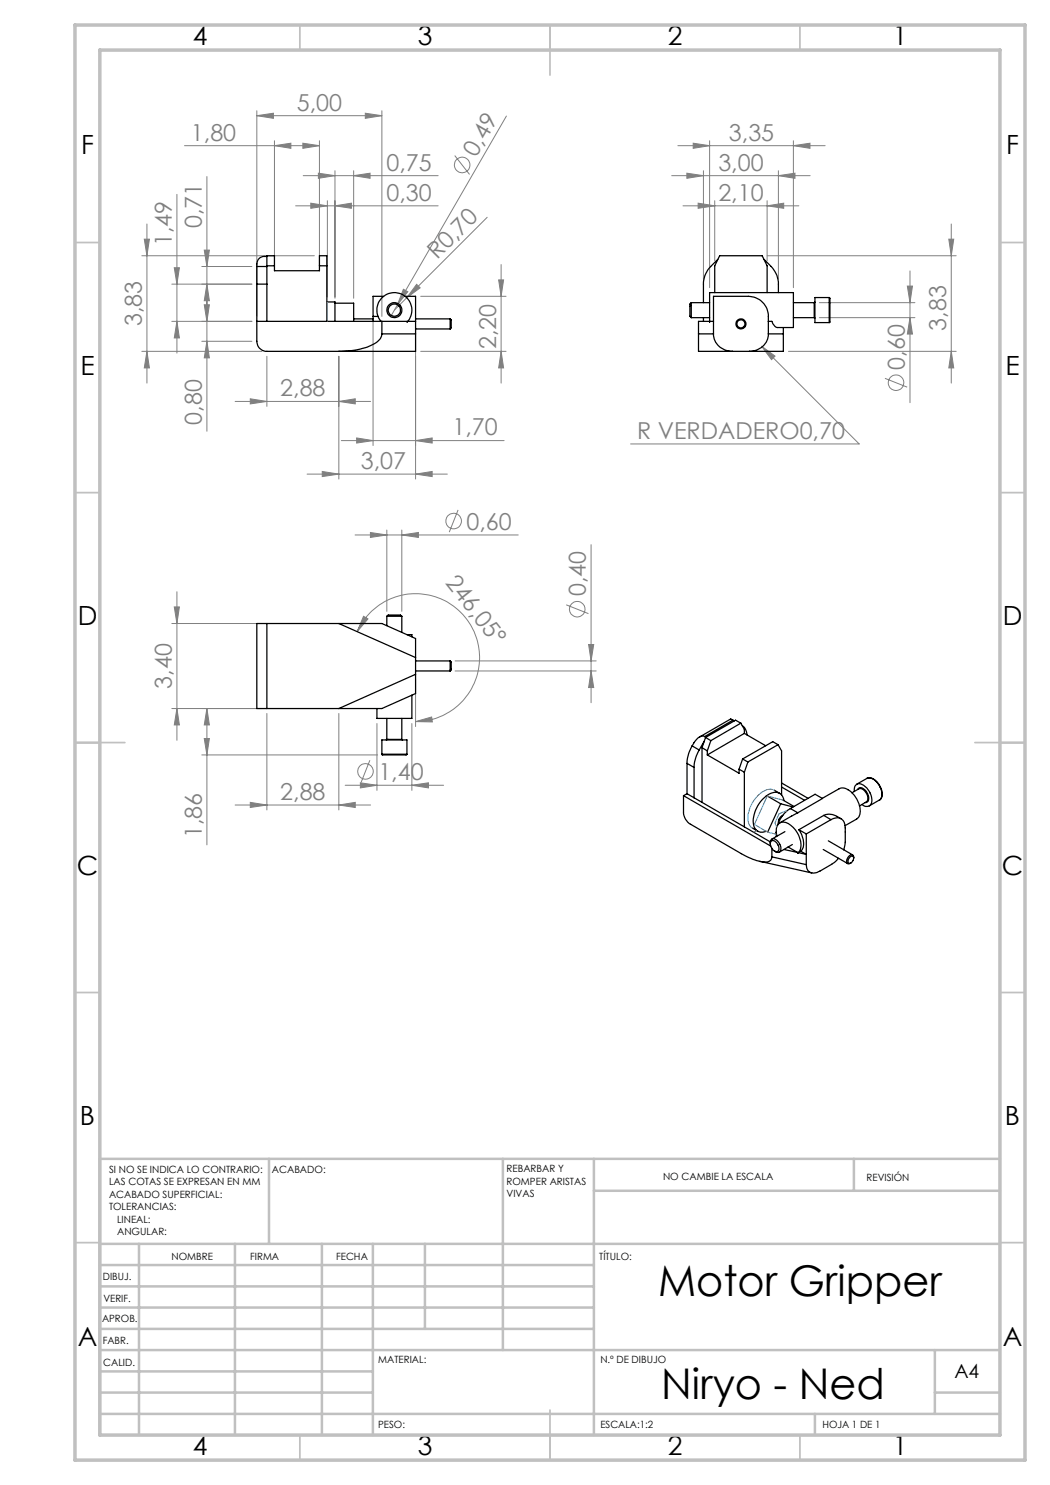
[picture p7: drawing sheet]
<svg xmlns="http://www.w3.org/2000/svg" width="210mm" height="297mm" viewBox="0 0 210 297" stroke-linecap="round" stroke-linejoin="round" font-family="sans-serif">
<g fill="none" stroke="#808080" stroke-width=".2">
<path d="M35.4 38.9v31.7M36.9 29.1h27M41.4 35.3v51M51.4 23.1l3.3-.5v1.1zM51.4 22.2v41.1M51.4 23.1h25M54.9 29.1l3.3-.5v1.1zM54.9 28.1v25.1M60.6 28.6l3.3 .5-3.3 .6zM60.6 35.1h27M63.7 34.6l3.3 .5-3.3 .6zM63.9 28.1v25.1"/>
<path d="M67 34.1v25.6M70.7 35.1l3.3-.5v1.1zM70.7 34.1v25.6M73.1 22.6l3.3 .5-3.3 .6zM76.4 22.2v41.1M90.9 31.1l3 3.8M101.3 23.2l-21.8 37.8M134.3 35.1h27.7M135.6 29.1h29.4M137.4 34.6l3.3 .5-3.3 .6zM138.6 28.6l3.3 .5-3.3 .6zM140.7 34.1v21.7"/>
<path d="M141.9 28.1v29.4M155.7 35.1l3.3-.5v1.1zM155.7 34.1v21.7M158.7 29.1l3.3-.5v1.1zM158.7 28.1v29.4M28.4 51.1h34.5M28.9 47.8h1l-.5 3.3zM29.4 44.8v31.8M34.4 56.8h16M34.9 53.5h1l-.5 3.3zM40.4 53.3h10M40.9 50h1l-.5 3.3z"/>
<path d="M41.4 56.8l.5 3.3h-1zM59.1 41.2h28.5M62.2 40.6l3.3 .6-3.3 .5zM65.5 40.1v19.3M67 41.2l3.3-.6v1.1zM80.7 57.9l.9 .4-2.1 2.7zM83.3 56.9l.7 .7-2.6 1.9zM84.1 59.3h17.1M97.4 43.5l-18.5 18.5M99.7 56h1l-.5 3.3zM100.2 52.9v23.7M136.6 41.2h23.2"/>
<path d="M139.6 40.6l3.3 .6-3.3 .5zM142.9 40.1v12M153.4 51.1h37.8M153.4 41.2l3.3-.6v1.1zM153.4 40.1v12M181.5 57.2h1l-.5 3.3zM182 54.2v26.3M189.8 47.8h.9l-.4 3.3zM190.3 44.8v31.8M28.4 70.3h24M29.4 70.3l.5 3.3h-1zM34.4 64.3h16"/>
<path d="M35.4 64.3l.5 3.3h-1zM40.4 68.3h10M40.9 61h1l-.5 3.3zM41.4 68.3l.5 3.3h-1zM50.1 79.8l3.3 .5-3.3 .5zM53.4 71.3v10M67.8 71.3v24.5M74.6 64.3v24.8M79.5 61l-1.2 2.1M83.1 65.3v30.5M84.1 70.3h17.1M100.2 70.3l.5 3.3h-1z"/>
<path d="M152.3 69.2l2.7 2-.7 .7zM152.3 69.2l19.5 19.6h-45.7M157.7 70.3h33.5M163.9 63.5h19.1M163.9 60.5h19.1M177 75.7l4.4 1.7M182 63.5l.5 3.3h-1zM190.3 70.3l.4 3.3h-.9zM47 80.3h27.1M61.4 94.8h28.1M64.5 94.3l3.3 .5-3.3 .5zM67.8 80.3l3.2-.5v1z"/>
<path d="M68.3 88.1h32.5M71.3 87.6l3.3 .5-3.3 .5zM83.1 88.1l3.3-.5v1zM83.1 94.8l3.3-.5v1zM35.4 118.4v29.7M71 107h32.6M74.1 106.5l3.3 .5-3.3 .5zM77.4 106v16.3M80.4 107l3.3-.5v1zM80.4 106v16.3M91.6 102l-1.7 4.4M118.2 108.9v31.6"/>
<path d="M34.4 124.7h18M34.9 121.4h1l-.5 3.3zM71.4 126.3a12.8 12.8 0 0 1 22.4-1.7 12.8 12.8 0 0 1-10.7 19.7M72.7 123.3l.9 .5-2.2 2.5zM83.1 135.9v9.4M91 134.2h28.2M91 132.2h28.2M113.2 121l4.5 1.7M117.7 128.9h1l-.5 3.3zM118.2 134.2l.5 3.3h-1zM35.4 141.7l.5 3.3h-1zM40.4 151h35.1"/>
<path d="M40.9 147.7h1l-.5 3.3zM41.4 141.7l.5 3.3h-1zM41.4 141.7v27.3M53.4 142.7v19.3M66.7 141.7h-32.3M67.8 142.7v19.3M69 157.1h19.7M72.1 156.6l3.3 .5-3.3 .5zM74 152l-1.8 4.5M75.4 144.7v13.4M82.4 157.1l3.3-.5v1zM82.4 144.7v13.4"/>
<path d="M83.1 144.3l3.2-.9 .2 1zM47 161h27.1M50.1 160.5l3.3 .5-3.3 .5zM67.8 161l3.2-.5v1z"/>
<circle cx="92.4" cy="33" r="1.55"/>
<circle cx="179.2" cy="76.5" r="1.55"/>
<circle cx="90.7" cy="104.2" r="1.56"/>
<circle cx="115.5" cy="121.8" r="1.55"/>
<circle cx="73.1" cy="154.3" r="1.56"/>
</g>
<g fill="none" stroke="#c0c0c0" stroke-width=".35">
<path d="M60 5v5M110 5v10M160 5v5M15 48.5h5M200 48.5h5M15 98.5h5M200 98.5h5M15 148.5h10M195 148.5h10M15 198.5h5M200 198.5h5M15 248.5h5"/>
<path d="M200 248.5h5M60 287v5M110 282v10M160 287v5"/>
</g>
<g fill="none" stroke="#c0c0c0" stroke-width=".5">
<path d="M53.8 231.8v17M100.6 231.8v38.2M118.8 231.8v55.2M118.8 238.2h81.2M170.8 231.8v6.4M200 231.8h-180v55.2M20 248.8h180M20 257.3h98.8M20 253h98.8M27.8 248.8v38.2M47 248.8v38.2M64.4 248.8v38.2"/>
<path d="M74.6 248.8v38.2M85 248.8v17M20 265.8h98.8M20 261.5h98.8M20 278.5h54.6M20 274.3h54.6M20 270h180M187 278.5h13M187 270v12.8M20 282.8h180M163 282.8v4.2"/>
</g>
<path d="M15 5h190v287h-190zM20 10h180v277h-180z" fill="none" stroke="#c0c0c0" stroke-width=".7"/>
<g fill="#808080">
<path d="M83.3 56.9l.7 .7-2.6 1.9z"/>
<path d="M80.7 57.9l.9 .4-2.1 2.7z"/>
<path d="M72.7 123.3l.9 .5-2.2 2.5zM83.1 144.3l3.2-.9 .2 1z"/>
<path d="M60.6 28.6l3.3 .5-3.3 .6zM54.9 29.1l3.3-.5v1.1zM70.7 35.1l3.3-.5v1.1zM63.7 34.6l3.3 .5-3.3 .6zM67 41.2l3.3-.6v1.1zM62.2 40.6l3.3 .6-3.3 .5zM67.8 80.3l3.2-.5v1zM50.1 79.8l3.3 .5-3.3 .5zM83.1 94.8l3.3-.5v1zM64.5 94.3l3.3 .5-3.3 .5zM158.7 29.1l3.3-.5v1.1zM138.6 28.6l3.3 .5-3.3 .6zM82.4 157.1l3.3-.5v1zM72.1 156.6l3.3 .5-3.3 .5z"/>
<path d="M71.3 87.6l3.3 .5-3.3 .5zM83.1 88.1l3.3-.5v1zM51.4 23.1l3.3-.5v1.1zM73.1 22.6l3.3 .5-3.3 .6zM152.3 69.2l2 2.7 .7-.7z"/>
<path d="M50.1 160.5l3.3 .5-3.3 .5zM67.8 161l3.2-.5v1z"/>
<path d="M139.6 40.6l3.3 .6-3.3 .5zM153.4 41.2l3.3-.6v1.1z"/>
<path d="M137.4 34.6l3.3 .5-3.3 .6zM155.7 35.1l3.3-.5v1.1z"/>
<path d="M80.4 107l3.3-.5v1zM74.1 106.5l3.3 .5-3.3 .5z"/>
<path d="M40.9 147.7h1l-.5 3.3zM41.4 141.7l.5 3.3h-1z"/>
<path d="M29.4 70.3l.5 3.3h-1zM28.9 47.8h1l-.5 3.3zM100.2 70.3l.5 3.3h-1zM99.7 56h1l-.5 3.3zM41.4 68.3l.5 3.3h-1zM40.9 61h1l-.5 3.3zM41.4 56.8l.5 3.3h-1zM40.9 50h1l-.5 3.3zM118.2 134.2l.5 3.3h-1zM117.7 128.9h1l-.5 3.3z"/>
<path d="M182 63.5l.5 3.3h-1zM181.5 57.2h1l-.5 3.3z"/>
<path d="M34.9 53.5h1l-.5 3.3zM35.4 64.3l.5 3.3h-1zM189.8 47.8h.9l-.4 3.3zM190.3 70.3l.4 3.3h-.9zM34.9 121.4h1l-.5 3.3zM35.4 141.7l.5 3.3h-1z"/>
</g>
<g fill="none" stroke="#000" stroke-width=".25">
<path d="M51.4 56.8v11.5a1.98 1.98 0 0 0 2 2h29.7v-3.5M51.4 53.3v3.5M51.4 56.8h2M51.4 53.3h2M53.4 53.3v3.5M53.4 51.3a1.67 1.67 0 0 0-2 2M53.4 53.3v-2.2h1.5v3h9v-3h1.5v13.2M53.4 56.8v7.5M53.4 53.2h1.5M63.9 53.2h1.5M76.7 59.3h-2.1v4M81 59.3h2.1v7.5"/>
<path d="M142.9 58.5v-5.3l1-2.1h8.5l1 2.1v5.3M143.5 51.9a8.9 8.9 0 0 0-2.1 2.5l-.4 .7-.3 1.3v4.1M152.8 51.9a8.9 8.9 0 0 1 2.2 2.5l.5 1.2a7.3 7.3 0 0 1 .2 2.9M165.8 59.5l.2 .1v4.8l-.2 .1M165.8 59.5h-2.8v5h2.8M165.8 59.5v5M51.4 64.3h30v.1a3.5 3.5 0 0 0 0-4.8 3.5 3.5 0 0 0-4.9-.2 3.5 3.5 0 0 0-.3 4.9M65.5 60.4h1.5v3.9M67 60.6h3.7v3.7M70.7 63.8h3.9M74.6 63.3v1M74.6 63.3h1"/>
<path d="M76.4 66.8a3.3 3.3 0 0 1-2.6 2.4l-2.8 .8-3.2 .3M76.4 66.8h6.7M76.4 64.3v2.5M81.6 64.3h1.5M83.1 65.8h6.9M83.1 63.8h6.9M90 63.8v2M90 63.8l.2 .2v1.6l-.2 .2M138.3 60.5v3M138.3 60.5l-.3 .3v1.5a1.35 1.35 0 0 0 .3 1.2M138.3 60.5h3.6M138.3 63.5h3.6"/>
<path d="M139.7 66.8v3.5h17v-3.5M139.7 66.8h3M140.7 63.5v.8M141.9 64.3h-2.2v2.5M142.7 66.8v-7.5h7a4 4 0 0 1 4 4v3.5M142.7 66.8a3.6 3.6 0 0 0 3.8 3.5M142.7 64.3h-.7l-.1 .1v-5.9h16.8v7h-3.1a1.45 1.45 0 0 1-1.2-1.2h-.7M153.7 66.8a3.6 3.6 0 0 1-3.8 3.5M153.7 66.8h3M156.7 65.5v1.3M158.7 60.5h4.1M158.7 63.5h4.1"/>
<path d="M162.8 63.5l.2 .1M162.8 60.5v3M163 60.4l-.2 .1M53.4 124.7h-2v17h2M53.4 124.7v17M53.4 124.7h14.4M67.8 124.7h8.6l6.7 3v3.8M67.8 124.7l15.3 6.8M77.4 123.3h3M77.4 123.3l.2-.3h2.5l.3 .3M77.4 123.3v1.8M80.4 123.3v3.2"/>
<path d="M81.4 126.9h1v.4M82.4 139v4.7h-7v-2M83.1 134.9v3.8l-6.7 3h-8.6M83.1 131.5v3.4M83.1 134.2h6.9M83.1 132.2h6.9M83.1 134.9l-15.3 6.8M90 132.2v2M90 132.2l.2 .2v1.6l-.2 .2M53.4 141.7h14.4M76.4 150.8l.1 .2h4.8l.1-.2M76.4 150.8v-2.8h5v2.8"/>
<path d="M76.4 150.8h5M77.4 147.9l-.1 .1M77.4 147.9h3M77.4 143.7v4.2M80.4 147.9l.1 .1M80.4 143.7v4.2M136.7 159.1v3.3a2.89 2.89 0 0 0 1.4 2.4l10.2 5.9a8.2 8.2 0 0 0 5.4 1.6l.5-.3 .2-.6M136.7 159.1l17.5 10.1M137.4 158.7l-.7 .4M137.4 158.7l1.4 .9M137.4 152.7l1.4 .8M137.4 152.7v6"/>
<path d="M138.4 149.2a7 7 0 0 0-1 3.5M138.4 149.2l1.4 .8M138.8 159.6l15.3 8.7M138.8 153.5v6.1M139.8 150a7.3 7.3 0 0 0-1 3.5M140.4 149.5l1.1 .7M140.4 149.5v11M140.8 148.3l-1 1.7M140.9 147.3a1.88 1.88 0 0 0-2.1 1.2l-.4 .7M140.9 147.3l.3 .2M141.1 147.5l1.1 .6M141.1 147.5l-.7 2"/>
<path d="M141.5 151l6.3 3.7v-.9M141.5 150.2v.8M142.2 148.1l-.7 2.1M146.6 144l-.4-.2-6.3 3.6M146.6 144l-5.7 3.3M146.6 144l.3 .2M147.8 153.8l1.1 .6M148.2 144.6l.7 1.3v.8M148.2 144.6l-6 3.5M148.2 144.6l-1.1-.6-6 3.5M148.4 145.1a2.33 2.33 0 0 1 1 1.9M148.5 151.8l1.1 .6"/>
<path d="M148.5 151.8l-.7 2M148.9 154.4v11M148.9 146.7l4.2 2.5M148.9 146.7l-7.4 4.3M149.6 152.4l-.7 2M153.5 159.2l2.6 1.6M154.9 158l1 .7M155.6 148.9l-6 3.5M155.6 148.9l.7 1.3v8.8M155.6 148.9l-1-.6-6.1 3.5M156.3 157.4l4.6 2.7M156.3 156.6l5.3 3.1"/>
<path d="M164.5 159.7l3.3-1.9a2.48 2.48 0 0 1 3 1.2 4.1 4.1 0 0 1 .9 4.5l-2.7 1.6M170.4 158.6l1.4-.8a1.76 1.76 0 0 1 1.5 2.6l-1.4 .8M170.9 158.3a1.17 1.17 0 0 1 .5-1.5 1.17 1.17 0 0 1 1.5 .4 3.1 3.1 0 0 1 1.2 3.8 1.24 1.24 0 0 1-1.7-.1M171.6 157.9a.83 .83 0 0 1 1.4 .1 1.71 1.71 0 0 1 .4 2.4l-.4 .1M173.4 155.7a2.11 2.11 0 0 1 2.5 1.3 2.32 2.32 0 0 1 0 3M173.4 155.7h.1M173.4 155.7a2.28 2.28 0 0 1 2.5 1.5 2.28 2.28 0 0 1 0 2.8M173.4 155.7l-2.1 1.1M150.5 165.6l1.1 .6M151.9 172.3l10.4 2.3M154.1 168.7a.75 .75 0 0 1 .4-.9 .75 .75 0 0 1 .9 .3 1.53 1.53 0 0 1 .4 2.4l-.9-.3M154.2 168.3a.95 .95 0 0 1 1.4 .7 .74 .74 0 0 1 .2 .8 .74 .74 0 0 1-.6 .5 1.59 1.59 0 0 1-1-2z"/>
<path d="M154.4 171.4l6.9 1.5M154.4 169.6v1.8M155.3 166.4v.9M155.4 167.2a2.08 2.08 0 0 1 .8-2.7 3.7 3.7 0 0 1 3.5 2.4 3.4 3.4 0 0 1 0 3.6l-.2 .1M156.1 160.8l-2.6 5.6M156.1 160.8l2.5 .6M156.6 163.1h-.1a1.63 1.63 0 0 0-.8 1.5M156.6 160l2.2 1.3M156.8 160.1a1.8 1.8 0 0 0-1.1-1.6 1.8 1.8 0 0 0-1.9 .4 6.3 6.3 0 0 0-3 6.5 1.75 1.75 0 0 0 2.4 .9M156.8 169.9l2.7 .6M157 166.3l-2.6 1.5M157.6 169.4l1.9 1.1"/>
<path d="M158.1 161.7a6.2 6.2 0 0 0-2.6 3.3M158.1 161.7l4.9-2.8 1.5 .8-4.9 2.9M158.1 161.7l1.5 .9M158.5 168.9l-2.6 1.5M159.5 170.5v.1M159.6 162.6l-3.6 2M159.7 170.5l-.2 .1M159.8 165.9a3.8 3.8 0 0 1 .5 4.2l-.1 .1M159.8 165.9l1.5 .9M160.2 170.2l-.5 .3M160.2 170.2l1.1 .7-1.6-.4M161.3 166.8v6.1"/>
<path d="M164.6 169.9l4.9 2.8M164.7 163.1a2.72 2.72 0 0 1 2.7 .2M164.7 163.1l-4.9 2.8M164.7 163.1l1.5 .8M165.7 168.2l4.8 2.8M166.2 163.9a1.76 1.76 0 0 1 2-.1 1.76 1.76 0 0 1 .9 1.8v2.8l-.4 1.6M166.2 163.9l-4.9 2.9M167.4 163.3l.8 .5M167.7 171.7l-.8 .8-2.9 1.7a1.61 1.61 0 0 1-1.8 .3 1.61 1.61 0 0 1-.9-1.6M170 171.4a.43 .43 0 0 1 .6-.1 .43 .43 0 0 1 .1 .6 .66 .66 0 0 1-.4 .6 .66 .66 0 0 1-.7 0v-.5zM170.7 171.6a.54 .54 0 0 0-.3-.7 .54 .54 0 0 0-.7 .4 .84 .84 0 0 0 .1 1.5l.4-.2M175.9 160l-2.1 1.2"/>
<circle cx="78.9" cy="62" r="1.22"/>
<circle cx="78.9" cy="62" r="1.51"/>
<circle cx="148.2" cy="64.8" r="1"/>
<circle cx="148.2" cy="64.8" r=".81"/>
</g>
<path d="M65.5 60.4v3.9M154.9 158a3 3 0 0 0-3.5 1.3 5.6 5.6 0 0 0-1.5 5.8l.6 .5M151.3 166.1l-.6 .3M156.6 160l-3.1-.8-2.6 5.7 2.6 1.5 1.8 .5M157.3 162.3l-.1-.1-1.4 .6-.8 1.8 .4 .8" fill="none" stroke="#0080c0" stroke-width=".2"/>
<g font-size="8.5">
<text x="131.6" y="259.3">Motor Gripper</text>
<text x="132.3" y="279.7">Niryo - Ned</text>
</g>
<g font-size="5.3">
<text x="38.5" y="9">4</text>
<text x="83.5" y="9">3</text>
<text x="133.6" y="9">2</text>
<text x="178.6" y="9">1</text>
<text x="16.2" y="30.8">F</text>
<text x="201.2" y="30.8">F</text>
<text x="16.1" y="75">E</text>
<text x="201.1" y="75">E</text>
<text x="15.5" y="125">D</text>
<text x="200.5" y="125">D</text>
<text x="15.4" y="175">C</text>
<text x="200.4" y="175">C</text>
<text x="16" y="225">B</text>
<text x="201" y="225">B</text>
<text x="15.5" y="269.3">A</text>
<text x="200.5" y="269.3">A</text>
<text x="38.5" y="291">4</text>
<text x="83.5" y="291">3</text>
<text x="133.6" y="291">2</text>
<text x="178.6" y="291">1</text>
</g>
<g font-size="4.7" fill="#808080">
<text x="59.4" y="22.1">5,00</text>
<text x="38.2" y="28.1">1,80</text>
<text x="145.8" y="28.1">3,35</text>
<text x="77.3" y="34.1">0,75</text>
<text x="95.2" y="31.6" transform="rotate(-60 95.2 31.6)">0,49</text>
<text x="143.7" y="34.1">3,00</text>
<text x="77.3" y="40.1">0,30</text>
<text x="143.7" y="40.1">2,10</text>
<text x="40.4" y="45.6" transform="rotate(-90 40.4 45.6)">0,71</text>
<text x="34.4" y="49.2" transform="rotate(-90 34.4 49.2)">1,49</text>
<text x="87.4" y="52.1" transform="rotate(-45 87.4 52.1)">R0,70</text>
<text x="28.4" y="65.2" transform="rotate(-90 28.4 65.2)">3,83</text>
<text x="99.2" y="69.8" transform="rotate(-90 99.2 69.8)">2,20</text>
<text x="189.3" y="66.2" transform="rotate(-90 189.3 66.2)">3,83</text>
<text x="180.9" y="74" transform="rotate(-90 180.9 74)">0,60</text>
<text x="56.1" y="79.2">2,88</text>
<text x="40.4" y="85" transform="rotate(-90 40.4 85)">0,80</text>
<text x="90.5" y="87.1">1,70</text>
<text x="127.4" y="87.7">R VERDADERO0,70</text>
<text x="72.2" y="93.8">3,07</text>
<text x="93.3" y="105.9">0,60</text>
<text x="88.9" y="116.6" transform="rotate(52 88.9 116.6)">246,05°</text>
<text x="117.2" y="119.3" transform="rotate(-90 117.2 119.3)">0,40</text>
<text x="34.4" y="137.7" transform="rotate(-90 34.4 137.7)">3,40</text>
<text x="75.7" y="156">1,40</text>
<text x="56.1" y="160">2,88</text>
<text x="40.4" y="167.7" transform="rotate(-90 40.4 167.7)">1,86</text>
</g>
<text font-size="3.9" x="190.9" y="275.5">A4</text>
<g font-size="2">
<text x="21.8" y="234.6">SI NO SE INDICA LO CONTRARIO:</text>
<text x="21.8" y="237.1">LAS COTAS SE EXPRESAN EN MM</text>
<text x="21.8" y="239.6">ACABADO SUPERFICIAL:</text>
<text x="54.4" y="234.6">ACABADO:</text>
<text x="101.3" y="234.5">REBARBAR Y</text>
<text x="101.3" y="237">ROMPER ARISTAS</text>
<text x="101.3" y="239.5">VIVAS</text>
<text x="132.6" y="236">NO CAMBIE LA ESCALA</text>
<text x="173.3" y="236.2">REVISIÓN</text>
<text x="21.8" y="242.1">TOLERANCIAS:</text>
<text x="23.4" y="244.6">LINEAL:</text>
<text x="23.4" y="247.1">ANGULAR:</text>
<text x="34.3" y="252">NOMBRE</text>
<text x="50" y="251.9">FIRMA</text>
<text x="67.2" y="251.9">FECHA</text>
<text x="119.9" y="251.9">TÍTULO:</text>
<text x="20.6" y="256.1">DIBUJ.</text>
<text x="20.7" y="260.3">VERIF.</text>
<text x="20.4" y="264.4">APROB.</text>
<text x="20.5" y="268.8">FABR.</text>
<text x="20.7" y="273.1">CALID.</text>
<text x="75.6" y="272.5">MATERIAL:</text>
<text x="120.1" y="272.5">N.º DE DIBUJO</text>
<text x="75.6" y="285.5">PESO:</text>
<text x="120.1" y="285.6">ESCALA:1:2</text>
<text x="164.5" y="285.6">HOJA 1 DE 1</text>
</g>
</svg>
